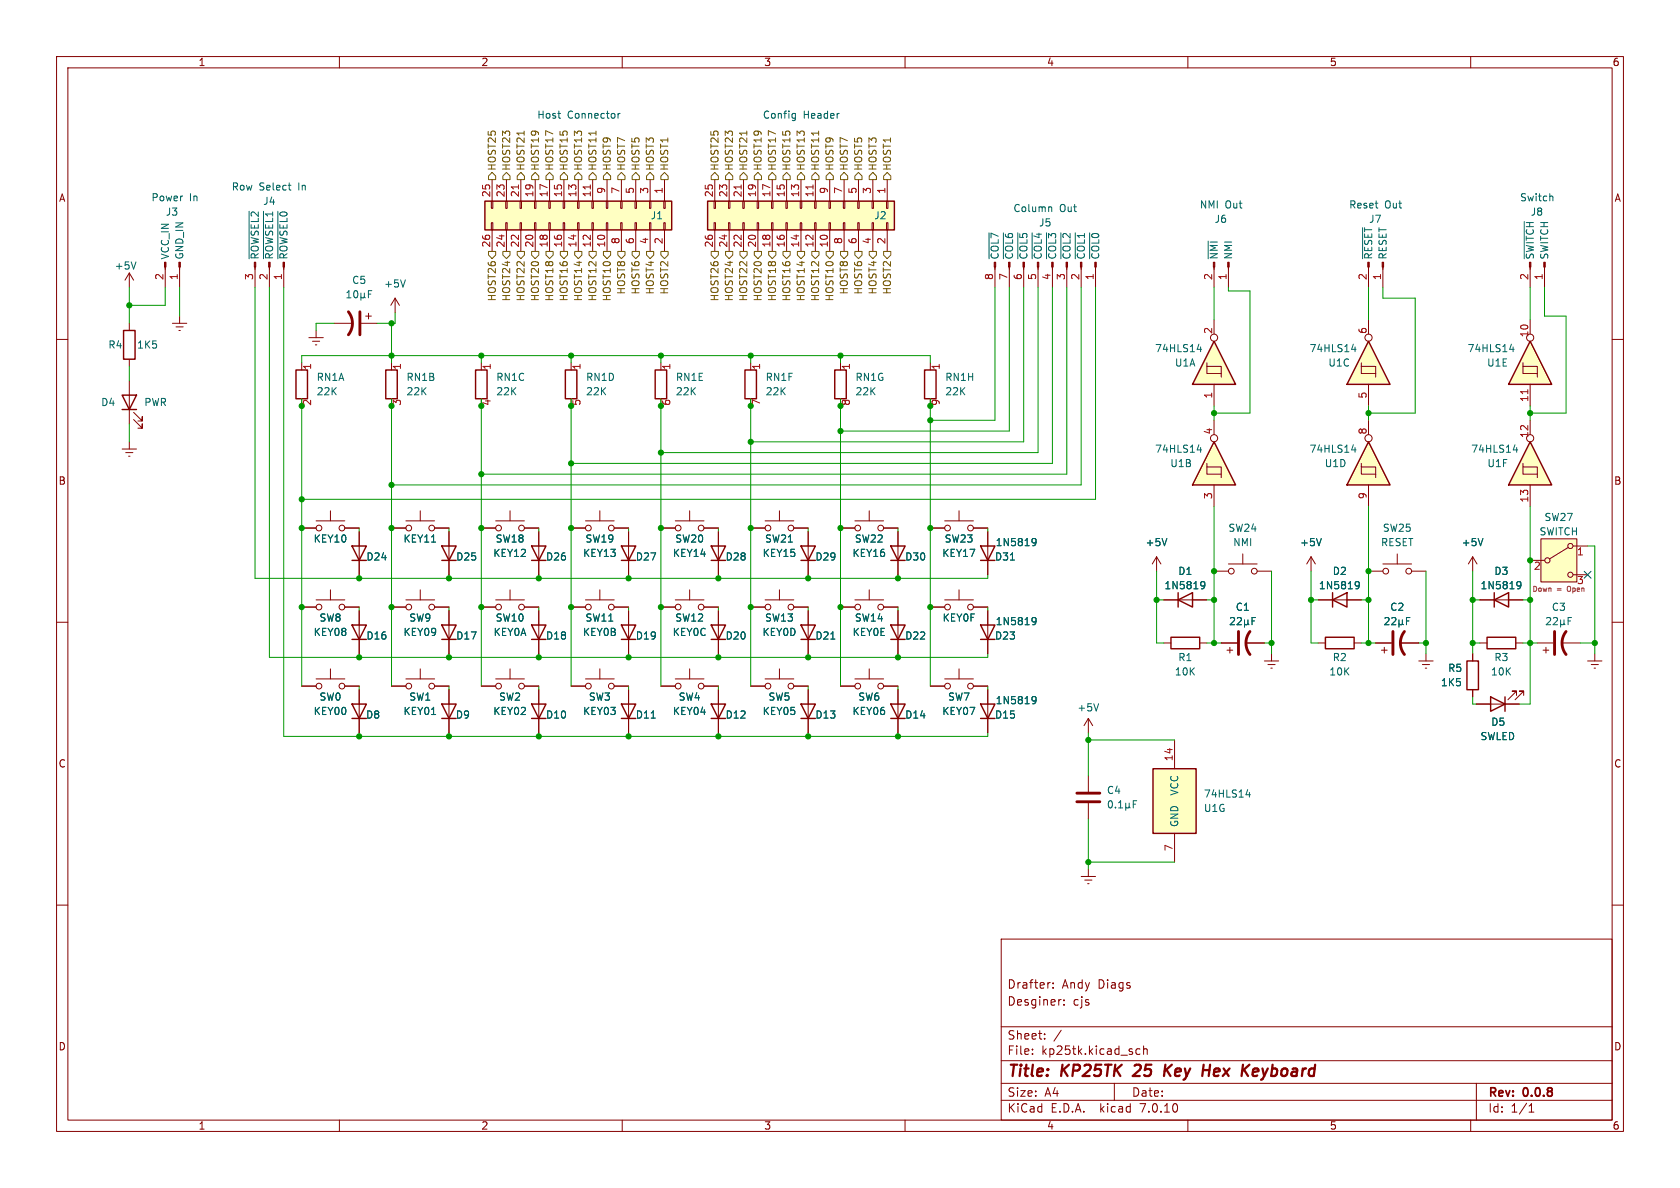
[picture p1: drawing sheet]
<svg xmlns="http://www.w3.org/2000/svg" width="297mm" height="210mm" viewBox="0 0 297 210" stroke-linecap="round" stroke-linejoin="round" font-family="sans-serif">
<g fill="none" stroke="#840000" stroke-width=".18">
<path d="M10 10h277v190h-277zM12 12h273v186h-273zM60 10v2M110 10v2M160 10v2M210 10v2M260 10v2M10 60h2M22.9 57.2v1.2M30.5 57.2h2.5M31.1 57.8h1.3M31.6 58.4h.3"/>
<path d="M31.7 55.9v1.3M54.6 59.7h2.5M55.9 58.4v1.3M285 60h2M21.6 79.4h2.5M22.9 63.5v1.3M22.9 67.3v7.6M22.9 78.1v1.3M23.6 74.2l1.5 1.5v-.8v.8h-.7M23.6 72.9l1.5 1.5v-.7v.7h-.7M53.3 64.1v1.3M53.3 70.5v1.3"/>
<path d="M55.2 60.3h1.3M55.8 61h.2M132.7 64.1v1.3M132.7 70.5v1.3M148.6 64.1v1.3M148.6 70.5v1.3M22.2 80h1.3M22.7 80.6h.3M204.5 98.4l-.8 1.3M204.5 98.4v2.6M204.5 98.4l.7 1.3M270.5 99.1h2.5"/>
<path d="M272.4 95.3h6.4v7.6h-6.4zM277.2 96.8l-3.3 2M278.1 96.5h2.6M10 110h2M205.7 106h7.7M250.8 116.8h2.6M251.5 117.5h1.2M252 118.1h.2M252.1 115.6v1.2M260.3 115.6v1.2M261.6 113.7h1.3M268 113.7h1.2"/>
<path d="M278.1 101.6h2.6M285 110h2M260.3 121.9v1.3M261 124.5h7.6M268.1 122.9v-.7h-.8h.8l-1.5 1.5M269.4 122.9v-.7h-.8h.8l-1.6 1.5M10 160h2M285 160h2M177 166h108v32h-108zM185.7 173.7l-.3 .1M186.2 174.6v.1M186.2 173.8v.1"/>
<path d="M187.5 176.7h.1M188.1 177.6v.1M188.1 176.8v.1M60 198v2M110 198v2M160 198v2M177 194.5h108M177 191.5h108M177 187.5h108M177 181.5h108M182.5 186.3v.1M182.5 185.5v.1"/>
<path d="M184.7 183.6v.1M184.7 182.8v.1M187.6 182.1l-1.3 2M197 191.5v3M201.5 185.5l-.4-.1-.3 .3v.4l.2 .2h.5M202.2 185.5l.2-.1 .3 .1 .1 .9M202.2 184.9v1.5M210 198v2M260 198v2M261 191.5v6.5M270.3 196.6h.9M270.3 195.5l.4-.4v1.5"/>
<circle cx="273.6" cy="99.1" r=".46"/>
<circle cx="277.6" cy="96.5" r=".46"/>
<circle cx="277.6" cy="101.6" r=".46"/>
</g>
<path d="M201.5 189.1l-1.2 1.1h1.2M206 188.2l-.2 2M206.2 189.1l.7 1.1M207.2 188.2l-1.3 1.2M212.7 189.2h1.1M213.9 188.2l-.2 2M222.2 188.9l-.6 .1-.2 .9 .3 .3h.4M222.5 189.4l-1 .1" fill="none" stroke="#840000" stroke-width=".4"/>
<path d="M272.4 95.3h6.4v7.6h-6.4z" fill="#ffffc2" stroke="#ffffc2" stroke-width=".18"/>
<path d="M21.8 58.4h2.1v5.1h-2.1zM21.6 69.9h2.5l-1.2 2.5zM21.6 72.4h2.5M52.3 65.4h2.1v5.1h-2.1zM131.7 65.4h2v5.1h-2zM147.6 65.4h2v5.1h-2zM208.3 106l2.5-1.2v2.5zM208.3 104.8v2.5M259.3 116.8h2.1v5.1h-2.1zM262.9 112.6h5.1v2.1h-5.1zM263.5 123.2l2.6 1.3-2.6 1.2zM266.1 123.2v2.5" fill="none" stroke="#840000" stroke-width=".25"/>
<path d="M206.3 95.2l-.4 1.3M212.4 102.9l.4-.1 .1 .1a.84 .84 0 0 1-.3 1.2h-.2M213 103.4l-.2 .2-.4-.1" fill="none" stroke="#006464" stroke-width=".18"/>
<path d="M214.6 60.3l3.8 7.6h-7.6z" fill="#ffffc2"/>
<path d="M125.1 35.6h33v5h-33zM214.6 60.3l3.8 7.6h-7.6zM264.2 106l2.5-1.2v2.5zM264.2 104.8v2.5" fill="none" stroke="#840000" stroke-width=".25"/>
<g fill="none" stroke="#840000" stroke-width=".18">
<path d="M126.2 35.6h.3v1.2h-.3zM126.2 39.4h.3v1.2h-.3zM126.4 31.8v3.8M128.8 35.6h.2v1.2h-.2zM128.8 39.4h.2v1.2h-.2zM128.9 31.8v3.8M131.3 35.6h.3v1.2h-.3zM131.3 39.4h.3v1.2h-.3zM131.4 31.8v3.8M133.9 35.6h.2v1.2h-.2zM133.9 39.4h.2v1.2h-.2zM134 31.8v3.8"/>
<path d="M136.4 35.6h.3v1.2h-.3zM136.4 39.4h.3v1.2h-.3zM136.5 31.8v3.8M138.9 35.6h.3v1.2h-.3zM138.9 39.4h.3v1.2h-.3zM139.1 31.8v3.8M141.5 35.6h.2v1.2h-.2zM141.5 39.4h.2v1.2h-.2zM141.6 31.8v3.8M144 35.6h.3v1.2h-.3zM144 39.4h.3v1.2h-.3zM144.1 31.8v3.8"/>
<path d="M146.6 35.6h.2v1.2h-.2zM146.6 39.4h.2v1.2h-.2zM146.7 31.8v3.8M149.1 35.6h.3v1.2h-.3zM149.1 39.4h.3v1.2h-.3zM149.2 31.8v3.8M151.6 35.6h.3v1.2h-.3zM151.6 39.4h.3v1.2h-.3zM151.8 31.8v3.8M154.2 35.6h.2v1.2h-.2zM154.2 39.4h.2v1.2h-.2zM154.3 31.8v3.8"/>
<path d="M156.7 35.6h.3v1.2h-.3zM156.7 39.4h.3v1.2h-.3zM156.8 31.8v3.8M126.4 40.6v3.9M128.9 40.6v3.9M131.4 40.6v3.9M134 40.6v3.9M136.5 40.6v3.9M139.1 40.6v3.9M141.6 40.6v3.9M144.1 40.6v3.9M146.7 40.6v3.9"/>
<path d="M149.2 40.6v3.9M151.8 40.6v3.9M154.3 40.6v3.9M156.8 40.6v3.9M214.6 56.5v2.6M213.4 64.8v1.2h2.5M213.4 64.1v.7h2.5v1.9M214.6 67.9v3.9M261.6 106h7.6"/>
<circle cx="214.6" cy="59.7" r=".63"/>
</g>
<path d="M140.3 20.1h.3M140.6 20.1v1l-.2 .2M140.6 20.8l-.3 .1M211.6 61.8h.8M212.3 61.3v.9M268.3 102.9l.3-.1 .2 .1a.84 .84 0 0 1-.3 1.2h-.2M268.9 103.4l-.3 .2-.3-.1" fill="none" stroke="#006464" stroke-width=".18"/>
<path d="M125.1 35.6h33v5h-33z" fill="#ffffc2" stroke="#ffffc2" stroke-width=".18"/>
<path d="M131 32.7v.7M143.7 32.7v.7" fill="none" stroke="#a90000" stroke-width=".18"/>
<path d="M214.6 78.1l3.8 7.6h-7.6z" fill="#ffffc2"/>
<path d="M214.6 78.1l3.8 7.6h-7.6zM235.6 106l2.5-1.2v2.5zM235.6 104.8v2.5" fill="none" stroke="#840000" stroke-width=".25"/>
<g fill="none" stroke="#840000" stroke-width=".18">
<path d="M22.9 48.3l-.8 1.2M22.9 48.3v2.5M22.9 48.3l.7 1.2M29.2 47v3.8M31.7 47v3.8M45.1 47v3.8M47.6 47v3.8M50.2 47v3.8M59.1 57.2h3.3M63.9 57.2h2.8M64.6 55.9h1.1M65.2 55.4v1"/>
<path d="M69.8 52.7l-.7 1.3M69.8 52.7v2.5M69.8 52.7l.8 1.3M214.6 74.3v2.5M69.2 93.3h2.6M71.8 92.1h5M74.3 90.3v1.8M76.8 93.3h2.6M213.4 82.6v1.2h2.5M213.4 81.9v.7h2.5v1.9M214.6 85.7v3.8M217.2 99.7h5"/>
<path d="M219.7 97.9v1.8M231.8 98.4l-.8 1.3M231.8 98.4v2.6M231.8 98.4l.7 1.3M244.5 99.7h5.1M247 97.9v1.8M260.3 98.4l-.7 1.3M260.3 98.4v2.6M260.3 98.4l.8 1.3M69.2 107.3h2.6M71.8 106h5M74.3 104.3v1.7"/>
<path d="M74.3 118.2v1.8M76.8 107.3h2.6M90.2 118.2v1.8M214.6 101h2.6M222.2 101h2.6M233 106h7.7M241.9 101h2.6M243.2 113.7h2.8M244.2 114.9h1M244.7 114.4v1M247.5 113.7h3.3M249.6 101h2.5"/>
<path d="M271.8 113.7h2.8M272.8 114.9h1M273.3 114.4v1M276.1 113.7h3.3M280.7 116.8h2.5M281.3 117.5h1.3M281.8 118.1h.3M281.9 115.6v1.2M69.2 121.3h2.6M71.8 120h5M76.8 121.3h2.6M85.1 121.3h2.5"/>
<path d="M87.6 120h5.1M92.7 121.3h2.5"/>
<circle cx="214.6" cy="77.5" r=".63"/>
<circle cx="72.3" cy="93.3" r=".51"/>
<circle cx="76.3" cy="93.3" r=".51"/>
<circle cx="72.3" cy="107.3" r=".51"/>
<circle cx="76.3" cy="107.3" r=".51"/>
<circle cx="217.7" cy="101" r=".51"/>
<circle cx="221.7" cy="101" r=".51"/>
<circle cx="245" cy="101" r=".51"/>
<circle cx="249" cy="101" r=".51"/>
<circle cx="72.3" cy="121.3" r=".51"/>
<circle cx="76.3" cy="121.3" r=".51"/>
<circle cx="88.1" cy="121.3" r=".51"/>
<circle cx="92.2" cy="121.3" r=".51"/>
</g>
<g fill="none" stroke="#006464" stroke-width=".18">
<path d="M44 37.4v8.3M46.6 37.4v8.3M49.1 37.4v8.3M51 32.8h.4M51.2 33.5l.2 .1M24 46.3l-.4 1.3M61.3 52.6h.7M61.3 51.7l.4-.3v1.2M62.7 51.4h.1a.68 .68 0 0 1 .5 .6 .68 .68 0 0 1-.5 .6 .84 .84 0 0 1-.1-1.2zM63.8 52.5l.2 .1h.2l.2-.1M63.8 51.8v1.3M64.4 52.5l.2 .1"/>
<path d="M64.4 51.8v.7M65.1 52h.5M65.7 51.4h-.6v1.2M71.7 49.5l-.5 1.2M211.6 79.5h.8M212.3 79.1v.9M76.3 95.8h.7M233.6 95.2l-.4 1.3M262.2 95.2l-.5 1.3M239.7 102.9l.4-.1 .1 .1a.84 .84 0 0 1-.3 1.2h-.2M240.3 103.4l-.2 .2-.4-.1M244.8 109.3l.5-.1 .3 .3-.8 .9h.8"/>
<path d="M246 109.3l.5-.1 .3 .3-.8 .9h.8M247.3 110.3l.2 .1h.2l.2-.1M247.3 109.6v1.3M247.9 110.3l.2 .1M247.9 109.6v.7M248.6 109.8h.5M249.3 109.2h-.7v1.2M273.4 109.3l.5-.1 .2 .3-.7 .9h.7M274.6 109.3l.5-.1 .2 .3-.7 .9h.7M275.9 110.3l.2 .1h.2l.2-.1M275.9 109.6v1.3M276.5 110.3l.2 .1"/>
<path d="M276.5 109.6v.7M277.2 109.8h.4M277.8 109.2h-.6v1.2M76.3 126.3h.7"/>
</g>
<g fill="#840000" stroke="#840000" stroke-width=".18">
<path d="M50 46.4h.3v.8h-.3z"/>
<path d="M45 46.4h.2v.8h-.2z"/>
<path d="M47.5 46.4h.3v.8h-.3z"/>
<path d="M29.1 46.4h.2v.8h-.2z"/>
<path d="M31.6 46.4h.3v.8h-.3z"/>
</g>
<path d="M61.6 55.1a3.3 3.3 0 0 1 0 4.1M63.6 55.1v4.1M246.3 111.6v4.1M248.3 111.6a3.3 3.3 0 0 0 0 4.1M274.8 111.6v4.1M276.9 111.6a3.3 3.3 0 0 0 0 4.1" fill="none" stroke="#840000" stroke-width=".51"/>
<path d="M270.5 78.1l3.8 7.6h-7.6z" fill="#ffffc2"/>
<path d="M85.7 35.6h33v5h-33zM270.5 78.1l3.8 7.6h-7.6z" fill="none" stroke="#840000" stroke-width=".25"/>
<g fill="none" stroke="#840000" stroke-width=".18">
<path d="M86.9 35.6h.2v1.2h-.2zM86.9 39.4h.2v1.2h-.2zM87 31.8v3.8M89.4 35.6h.3v1.2h-.3zM89.4 39.4h.3v1.2h-.3zM89.5 31.8v3.8M91.9 35.6h.3v1.2h-.3zM91.9 39.4h.3v1.2h-.3zM92.1 31.8v3.8M94.5 35.6h.2v1.2h-.2zM94.5 39.4h.2v1.2h-.2zM94.6 31.8v3.8"/>
<path d="M97 35.6h.3v1.2h-.3zM97 39.4h.3v1.2h-.3zM97.2 31.8v3.8M99.6 35.6h.2v1.2h-.2zM99.6 39.4h.2v1.2h-.2zM99.7 31.8v3.8M102.1 35.6h.3v1.2h-.3zM102.1 39.4h.3v1.2h-.3zM102.2 31.8v3.8M104.6 35.6h.3v1.2h-.3zM104.6 39.4h.3v1.2h-.3zM104.8 31.8v3.8"/>
<path d="M107.2 35.6h.2v1.2h-.2zM107.2 39.4h.2v1.2h-.2zM107.3 31.8v3.8M109.7 35.6h.3v1.2h-.3zM109.7 39.4h.3v1.2h-.3zM109.9 31.8v3.8M112.3 35.6h.2v1.2h-.2zM112.3 39.4h.2v1.2h-.2zM112.4 31.8v3.8M114.8 35.6h.3v1.2h-.3zM114.8 39.4h.3v1.2h-.3zM114.9 31.8v3.8"/>
<path d="M117.3 35.6h.3v1.2h-.3zM117.3 39.4h.3v1.2h-.3zM117.5 31.8v3.8M87 40.6v3.9M89.5 40.6v3.9M92.1 40.6v3.9M94.6 40.6v3.9M97.2 40.6v3.9M99.7 40.6v3.9M102.2 40.6v3.9M104.8 40.6v3.9M107.3 40.6v3.9"/>
<path d="M109.9 40.6v3.9M112.4 40.6v3.9M114.9 40.6v3.9M117.5 40.6v3.9M270.5 74.3v2.5M269.2 82.6v1.2h2.6M269.2 81.9v.7h2.6v1.9M270.5 85.7v3.8"/>
<circle cx="270.5" cy="77.5" r=".63"/>
</g>
<path d="M109.3 20.1v.8M109.6 20.1l-.3 .2M267.5 79.5h.8M268.1 79.1v.9" fill="none" stroke="#006464" stroke-width=".18"/>
<path d="M85.7 35.6h33v5h-33z" fill="#ffffc2" stroke="#ffffc2" stroke-width=".18"/>
<path d="M91.7 32.7v.7M104.4 32.7v.7" fill="none" stroke="#a90000" stroke-width=".18"/>
<path d="M241.9 78.1l3.8 7.6h-7.6z" fill="#ffffc2"/>
<path d="M241.9 78.1l3.8 7.6h-7.6z" fill="none" stroke="#840000" stroke-width=".25"/>
<g fill="none" stroke="#840000" stroke-width=".18">
<path d="M241.9 74.3v2.5M240.7 82.6v1.2h2.5M240.7 81.9v.7h2.5v1.9M241.9 85.7v3.8"/>
<circle cx="241.9" cy="77.5" r=".63"/>
</g>
<path d="M239 79.5h.7M239.6 79.1v.9" fill="none" stroke="#006464" stroke-width=".18"/>
<path d="M270.5 60.3l3.8 7.6h-7.6z" fill="#ffffc2"/>
<path d="M270.5 60.3l3.8 7.6h-7.6zM78.1 96.5h2.5l-1.2 2.6zM78.1 99.1h2.5M94 96.5h2.5l-1.3 2.6zM94 99.1h2.5M78.1 110.5h2.5l-1.2 2.5zM78.1 113h2.5M94 110.5h2.5l-1.3 2.5zM94 113h2.5M109.9 124.5h2.5l-1.3 2.5zM109.9 127h2.5" fill="none" stroke="#840000" stroke-width=".25"/>
<g fill="none" stroke="#840000" stroke-width=".18">
<path d="M270.5 47v3.8M270.5 56.5v2.6M273 47v3.8M269.2 64.8v1.2h2.6M269.2 64.1v.7h2.6v1.9M270.5 67.9v3.9M79.4 94v7.6M85.1 93.3h2.5M87.6 92.1h5.1M90.2 90.3v1.8M92.7 93.3h2.5M95.2 94v7.6"/>
<path d="M101 93.3h2.5M103.5 92.1h5.1M106 90.3v1.8M108.6 93.3h2.5M79.4 108v7.6M85.1 107.3h2.5M87.6 106h5.1M90.2 104.3v1.7M92.7 107.3h2.5M95.2 108v7.6M101 107.3h2.5M103.5 106h5.1"/>
<path d="M106 104.3v1.7M108.6 107.3h2.5M121.9 118.2v1.8M111.1 121.9v7.6M116.8 121.3h2.6M119.4 120h5.1M124.5 121.3h2.5"/>
<circle cx="270.5" cy="59.7" r=".63"/>
<circle cx="88.1" cy="93.3" r=".51"/>
<circle cx="92.2" cy="93.3" r=".51"/>
<circle cx="104" cy="93.3" r=".51"/>
<circle cx="108.1" cy="93.3" r=".51"/>
<circle cx="88.1" cy="107.3" r=".51"/>
<circle cx="92.2" cy="107.3" r=".51"/>
<circle cx="104" cy="107.3" r=".51"/>
<circle cx="108.1" cy="107.3" r=".51"/>
<circle cx="119.9" cy="121.3" r=".51"/>
<circle cx="124" cy="121.3" r=".51"/>
</g>
<path d="M270.1 68.9v.7" fill="none" stroke="#a90000" stroke-width=".18"/>
<path d="M269.5 39.2v6.5M274.2 34.7l.3 .1v.7M266.9 61.8h.8M267.5 61.3v.9M115.1 126.9h.8" fill="none" stroke="#006464" stroke-width=".18"/>
<g fill="#840000" stroke="#840000" stroke-width=".18">
<path d="M270.4 46.4h.2v.8h-.2z"/>
<path d="M272.9 46.4h.3v.8h-.3z"/>
</g>
<path d="M241.9 60.3l3.8 7.6h-7.6z" fill="#ffffc2"/>
<g fill="none" stroke="#840000" stroke-width=".25">
<path d="M68.2 65.4h2v5.1h-2zM84.1 65.4h2v5.1h-2zM99.9 65.4h2.1v5.1h-2.1zM115.8 65.4h2.1v5.1h-2.1zM163.4 65.4h2.1v5.1h-2.1zM241.9 60.3l3.8 7.6h-7.6zM62.2 96.5h2.6l-1.3 2.6zM62.2 99.1h2.6M109.9 96.5h2.5l-1.3 2.6zM109.9 99.1h2.5M125.7 96.5h2.6l-1.3 2.6zM125.7 99.1h2.6"/>
<path d="M141.6 96.5h2.5l-1.2 2.6zM141.6 99.1h2.5M157.5 96.5h2.5l-1.3 2.6zM157.5 99.1h2.5M173.4 96.5h2.5l-1.3 2.6zM173.4 99.1h2.5M62.2 110.5h2.6l-1.3 2.5zM62.2 113h2.6M109.9 110.5h2.5l-1.3 2.5zM109.9 113h2.5M125.7 110.5h2.6l-1.3 2.5zM125.7 113h2.6"/>
<path d="M141.6 110.5h2.5l-1.2 2.5zM141.6 113h2.5M157.5 110.5h2.5l-1.3 2.5zM157.5 113h2.5M173.4 110.5h2.5l-1.3 2.5zM173.4 113h2.5M207 112.6h5.1v2.1h-5.1zM234.3 112.6h5.1v2.1h-5.1zM62.2 124.5h2.6l-1.3 2.5zM62.2 127h2.6M78.1 124.5h2.5l-1.2 2.5zM78.1 127h2.5"/>
<path d="M94 124.5h2.5l-1.3 2.5zM94 127h2.5M125.7 124.5h2.6l-1.3 2.5zM125.7 127h2.6M141.6 124.5h2.5l-1.2 2.5zM141.6 127h2.5M157.5 124.5h2.5l-1.3 2.5zM157.5 127h2.5M173.4 124.5h2.5l-1.3 2.5zM173.4 127h2.5M203.8 135.9h7.7v11.4h-7.7z"/>
</g>
<g fill="none" stroke="#840000" stroke-width=".18">
<path d="M175.9 47v3.8M178.4 47v3.8M181 47v3.8M183.5 47v3.8M186.1 47v3.8M188.6 47v3.8M191.1 47v3.8M193.7 47v3.8M214.6 47v3.8M217.2 47v3.8M241.9 47v3.8M241.9 56.5v2.6"/>
<path d="M244.5 47v3.8M69.2 64.1v1.3M69.2 70.5v1.3M85.1 64.1v1.3M85.1 70.5v1.3M101 64.1v1.3M101 70.5v1.3M116.8 64.1v1.3M116.8 70.5v1.3M164.5 64.1v1.3M164.5 70.5v1.3M240.7 64.8v1.2h2.5"/>
<path d="M240.7 64.1v.7h2.5v1.9M241.9 67.9v3.9M53.3 93.3h2.6M55.9 92.1h5.1M58.4 90.3v1.8M61 93.3h2.5M63.5 94v7.6M69.2 93.3h2.6M76.8 93.3h2.6M79.4 94v2.5M79.4 99.1v2.5M85.1 93.3h2.5"/>
<path d="M92.7 93.3h2.5M95.2 94v2.5M95.2 99.1v2.5M101 93.3h2.5M108.6 93.3h2.5M111.1 94v7.6M116.8 93.3h2.6M119.4 92.1h5.1M121.9 90.3v1.8M124.5 93.3h2.5M127 94v7.6M132.7 93.3h2.6"/>
<path d="M135.3 92.1h5M137.8 90.3v1.8M140.3 93.3h2.6M142.9 94v7.6M148.6 93.3h2.5M151.1 92.1h5.1M153.7 90.3v1.8M156.2 93.3h2.5M158.7 94v7.6M164.5 93.3h2.5M167 92.1h5.1M169.5 90.3v1.8"/>
<path d="M172.1 93.3h2.5M174.6 94v7.6M53.3 107.3h2.6M55.9 106h5.1M58.4 104.3v1.7M58.4 118.2v1.8M61 107.3h2.5M63.5 108v7.6M69.2 107.3h2.6M76.8 107.3h2.6M79.4 108v2.5M79.4 113v2.6"/>
<path d="M85.1 107.3h2.5M92.7 107.3h2.5M95.2 108v2.5M95.2 113v2.6M101 107.3h2.5M106 118.2v1.8M108.6 107.3h2.5M111.1 108v7.6M116.8 107.3h2.6M119.4 106h5.1M121.9 104.3v1.7M124.5 107.3h2.5"/>
<path d="M127 108v7.6M132.7 107.3h2.6M135.3 106h5M137.8 104.3v1.7M137.8 118.2v1.8M140.3 107.3h2.6M142.9 108v7.6M148.6 107.3h2.5M151.1 106h5.1M153.7 104.3v1.7M153.7 118.2v1.8M156.2 107.3h2.5"/>
<path d="M158.7 108v7.6M164.5 107.3h2.5M167 106h5.1M169.5 104.3v1.7M169.5 118.2v1.8M172.1 107.3h2.5M174.6 108v7.6M205.7 106h2.6M205.7 113.7h1.3M210.8 106h2.6M212.1 113.7h1.3M215.9 113.7h2.8"/>
<path d="M216.9 114.9h1M217.4 114.4v1M220.2 113.7h3.3M223.5 116.8h2.6M224.2 117.5h1.2M224.7 118.1h.2M224.8 115.6v1.2M233 106h2.6M233 113.7h1.3M238.1 106h2.6M239.4 113.7h1.3M243.2 113.7h2.8"/>
<path d="M247.5 113.7h3.3M260.3 115.6v1.2M261.6 106h2.6M266.7 106h2.5M53.3 121.3h2.6M55.9 120h5.1M61 121.3h2.5M63.5 121.9v7.6M69.2 121.3h2.6M76.8 121.3h2.6M79.4 121.9v7.6M85.1 121.3h2.5"/>
<path d="M92.7 121.3h2.5M95.2 121.9v7.6M101 121.3h2.5M103.5 120h5.1M108.6 121.3h2.5M111.1 121.9v2.6M111.1 127v2.5M116.8 121.3h2.6M124.5 121.3h2.5M127 121.9v7.6M132.7 121.3h2.6M135.3 120h5"/>
<path d="M140.3 121.3h2.6M142.9 121.9v7.6M148.6 121.3h2.5M151.1 120h5.1M156.2 121.3h2.5M158.7 121.9v7.6M164.5 121.3h2.5M167 120h5.1M172.1 121.3h2.5M174.6 121.9v7.6M192.4 127v2.5M192.4 137.2v2.8"/>
<path d="M192.4 127l-.8 1.3M192.4 127l.8 1.3M207.6 130.8v5.1M260.3 121.9v1.3M261 124.5h2.5M266.1 124.5h2.5M191.1 154.9h2.6M191.8 155.6h1.2M192.3 156.2h.2M192.4 142v2.8M192.4 153.7v1.2M207.6 147.3v5.1"/>
<circle cx="241.9" cy="59.7" r=".63"/>
<circle cx="56.4" cy="93.3" r=".51"/>
<circle cx="60.5" cy="93.3" r=".51"/>
<circle cx="119.9" cy="93.3" r=".51"/>
<circle cx="124" cy="93.3" r=".51"/>
<circle cx="135.8" cy="93.3" r=".51"/>
<circle cx="139.8" cy="93.3" r=".51"/>
<circle cx="151.6" cy="93.3" r=".51"/>
<circle cx="155.7" cy="93.3" r=".51"/>
<circle cx="167.5" cy="93.3" r=".51"/>
<circle cx="171.6" cy="93.3" r=".51"/>
<circle cx="56.4" cy="107.3" r=".51"/>
<circle cx="60.5" cy="107.3" r=".51"/>
<circle cx="119.9" cy="107.3" r=".51"/>
<circle cx="124" cy="107.3" r=".51"/>
<circle cx="135.8" cy="107.3" r=".51"/>
<circle cx="139.8" cy="107.3" r=".51"/>
<circle cx="151.6" cy="107.3" r=".51"/>
<circle cx="155.7" cy="107.3" r=".51"/>
<circle cx="167.5" cy="107.3" r=".51"/>
<circle cx="171.6" cy="107.3" r=".51"/>
<circle cx="56.4" cy="121.3" r=".51"/>
<circle cx="60.5" cy="121.3" r=".51"/>
<circle cx="104" cy="121.3" r=".51"/>
<circle cx="108.1" cy="121.3" r=".51"/>
<circle cx="135.8" cy="121.3" r=".51"/>
<circle cx="139.8" cy="121.3" r=".51"/>
<circle cx="151.6" cy="121.3" r=".51"/>
<circle cx="155.7" cy="121.3" r=".51"/>
<circle cx="167.5" cy="121.3" r=".51"/>
<circle cx="171.6" cy="121.3" r=".51"/>
</g>
<g fill="none" stroke="#006464" stroke-width=".18">
<path d="M185.6 36.6l.3 .1v.7M174.9 41.2v4.5M177.4 41.2v4.5M179.9 41.2v4.5M182.5 41.2v4.5M185 41.2v4.5M187.6 41.2v4.5M190.1 41.2v4.5M192.6 41.2v4.5M213.6 42.6v3.1M240.9 40.3v5.4M239 61.8h.7"/>
<path d="M239.6 61.3v.9M76.3 95.8h.7M178.6 99h.8M182.6 95.3l.3-.1 .2 .1a.84 .84 0 0 1-.3 1.2h-.2M183.2 95.7l-.3 .3-.3-.1M206.3 95.2l-.4 1.3M233.6 95.2l-.4 1.3M262.2 95.2l-.5 1.3M146.9 113h.7M182.6 109.2h.3l.2 .1a.84 .84 0 0 1-.3 1.1h-.2M183.2 109.7l-.3 .3-.3-.1M212.4 102.9l.4-.1 .1 .1a.84 .84 0 0 1-.3 1.2h-.2"/>
<path d="M213 103.4l-.2 .2-.4-.1M217.5 109.3l.5-.1 .3 .3-.8 .9h.8M218.7 109.3l.5-.1 .3 .3-.8 .9h.8M220 110.3l.2 .1h.2l.2-.1M220 109.6v1.3M220.6 110.3l.2 .1M220.6 109.6v.7M221.3 109.8h.5M221.9 109.2h-.6v1.2M239.7 102.9l.4-.1 .1 .1a.84 .84 0 0 1-.3 1.2h-.2M240.3 103.4l-.2 .2-.4-.1M244.8 109.3l.5-.1 .3 .3-.8 .9h.8"/>
<path d="M246 109.3l.5-.1 .3 .3-.8 .9h.8M247.3 110.3l.2 .1h.2l.2-.1M247.3 109.6v1.3M247.9 110.3l.2 .1M247.9 109.6v.7M248.6 109.8h.5M249.3 109.2h-.7v1.2M268.3 102.9l.3-.1 .2 .1a.84 .84 0 0 1-.3 1.2h-.2M268.9 103.4l-.3 .2-.3-.1M76.3 126.3h.7M115.1 126.9h.8M182.6 123.2l.3-.1 .2 .2a.84 .84 0 0 1-.3 1.1h-.2"/>
<path d="M183.2 123.7l-.3 .2h-.3M194.2 124.4l-.4 1.3M196.1 141.6l.1-.1a.68 .68 0 0 1 .5 .7 .68 .68 0 0 1-.5 .6 .84 .84 0 0 1-.1-1.2zM197.2 142.7v.1M197.7 142.8h.8M197.7 141.9l.4-.4v1.3M199 142.6l.2 .2h.2l.2-.2M199 142v1.2M199.6 142.6l.2 .2M199.6 142v.6M200.3 142.2h.5M201 141.5h-.7v1.3"/>
<path d="M220.3 140.5h.8M220.9 140.1v.8"/>
</g>
<g fill="#840000" stroke="#840000" stroke-width=".18">
<path d="M214.5 46.4h.3v.8h-.3z"/>
<path d="M217 46.4h.3v.8h-.3z"/>
<path d="M241.8 46.4h.3v.8h-.3z"/>
<path d="M244.3 46.4h.3v.8h-.3z"/>
<path d="M175.8 46.4h.2v.8h-.2z"/>
<path d="M178.3 46.4h.3v.8h-.3z"/>
<path d="M180.8 46.4h.3v.8h-.3z"/>
<path d="M183.4 46.4h.2v.8h-.2z"/>
<path d="M185.9 46.4h.3v.8h-.3z"/>
<path d="M188.5 46.4h.2v.8h-.2z"/>
<path d="M191 46.4h.3v.8h-.3z"/>
<path d="M193.5 46.4h.3v.8h-.3z"/>
</g>
<path d="M218.9 111.6v4.1M221 111.6a3.3 3.3 0 0 0 0 4.1M190.4 140.2h4M190.4 141.7h4" fill="none" stroke="#840000" stroke-width=".51"/>
<path d="M203.8 135.9h7.7v11.4h-7.7z" fill="#ffffc2" stroke="#ffffc2" stroke-width=".18"/>
<g fill="none" stroke="#725600" stroke-width=".18">
<path d="M87 30.5l.6 .6v.7h-1.2v-.7zM88.9 31.1l.6-.6 .7 .6v.7h-1.3zM91.4 31.1l.7-.6 .6 .6v.7h-1.3zM94.6 30.5l.6 .6v.7h-1.2v-.7zM97.2 30.5l.6 .6v.7h-1.3v-.7zM99.7 30.5l.6 .6v.7h-1.2v-.7zM101.6 31.1l.6-.6 .7 .6v.7h-1.3zM104.8 30.5l.6 .6v.7h-1.3v-.7zM107.3 30.5l.6 .6v.7h-1.2v-.7zM109.9 30.5l.6 .6v.7h-1.3v-.7zM111.8 31.1l.6-.6 .6 .6v.7h-1.2zM114.9 30.5l.7 .6v.7h-1.3v-.7z"/>
<path d="M117.5 30.5l.6 .6v.7h-1.3v-.7zM126.4 30.5l.6 .6v.7h-1.3v-.7zM128.9 30.5l.6 .6v.7h-1.2v-.7zM131.4 30.5l.7 .6v.7h-1.3v-.7zM134 30.5l.6 .6v.7h-1.3v-.7zM136.5 30.5l.7 .6v.7h-1.3v-.7zM139.1 30.5l.6 .6v.7h-1.3v-.7zM141.6 30.5l.6 .6v.7h-1.2v-.7zM144.1 30.5l.7 .6v.7h-1.3v-.7zM146 31.1l.7-.6 .6 .6v.7h-1.3zM149.2 30.5l.7 .6v.7h-1.3v-.7zM151.8 30.5l.6 .6v.7h-1.3v-.7z"/>
<path d="M154.3 30.5l.6 .6v.7h-1.2v-.7zM156.8 30.5l.7 .6v.7h-1.3v-.7zM86.4 44.5h1.2v.6l-.6 .6-.6-.6zM88.9 44.5h1.3v.6l-.7 .6-.6-.6zM91.4 44.5h1.3v.6l-.6 .6-.7-.6zM94 44.5h1.2v.6l-.6 .6-.6-.6zM96.5 44.5h1.3v.6l-.6 .6-.7-.6zM99.1 44.5h1.2v.6l-.6 .6-.6-.6zM101.6 44.5h1.3v.6l-.7 .6-.6-.6zM104.1 44.5h1.3v.6l-.6 .6-.7-.6zM106.7 44.5h1.2v.6l-.6 .6-.6-.6zM109.2 44.5h1.3v.6l-.6 .6-.7-.6z"/>
<path d="M111.8 44.5h1.2v.6l-.6 .6-.6-.6zM114.3 44.5h1.3v.6l-.7 .6-.6-.6zM116.8 44.5h1.3v.6l-.6 .6-.7-.6zM125.7 44.5h1.3v.6l-.6 .6-.7-.6zM128.3 44.5h1.2v.6l-.6 .6-.6-.6zM130.8 44.5h1.3v.6l-.7 .6-.6-.6zM133.3 44.5h1.3v.6l-.6 .6-.7-.6zM135.9 44.5h1.3v.6l-.7 .6-.6-.6zM138.4 44.5h1.3v.6l-.6 .6-.7-.6zM141 44.5h1.2v.6l-.6 .6-.6-.6zM143.5 44.5h1.3v.6l-.7 .6-.6-.6zM146 44.5h1.3v.6l-.6 .6-.7-.6z"/>
<path d="M148.6 44.5h1.3v.6l-.7 .6-.6-.6zM151.1 44.5h1.3v.6l-.6 .6-.7-.6zM153.7 44.5h1.2v.6l-.6 .6-.6-.6zM156.2 44.5h1.3v.6l-.7 .6-.6-.6z"/>
</g>
<g fill="none" stroke="#009600" stroke-width=".18">
<path d="M22.9 50.8v6.4M29.2 50.8v3.2h-6.3M31.7 50.8v5.1M45.1 50.8v51.4h129.5v-.6M47.6 50.8v65.4h127v-.6M50.2 50.8v79.4h124.4v-.7M59.1 57.2h-3.2v1.2M69.2 57.2v6.9M69.8 55.2v2h-3.1M175.9 50.8v23.5h-11.4M178.4 50.8v25.4h-29.8M181 50.8v27.3h-48.3"/>
<path d="M183.5 50.8v29.2h-66.7M186.1 50.8v31.1h-85.1M188.6 50.8v33h-103.5M191.1 50.8v34.9h-121.9M193.7 50.8v37.5h-140.4M214.6 50.8v5.7M217.2 50.8v.6h3.8v21.6h-6.4M241.9 50.8v5.7M244.5 50.8v1.9h5.7v20.3h-8.3M270.5 50.8v5.7M273 50.8v5.1h3.9v17.1h-6.4M22.9 64.8v2.5"/>
<path d="M22.9 74.9v3.2M53.3 64.1v-1.2h111.2v1.2M53.3 70.5v50.8M69.2 70.5v50.8M85.1 62.9v1.2M85.1 70.5v50.8M101 62.9v1.2M101 70.5v50.8M116.8 62.9v1.2M116.8 70.5v50.8M132.7 62.9v1.2M132.7 70.5v50.8"/>
<path d="M148.6 62.9v1.2M148.6 70.5v50.8M164.5 70.5v50.8M214.6 71.8v2.5M241.9 71.8v2.5M270.5 71.8v2.5M63.5 93.3v.7M79.4 93.3v.7M95.2 93.3v.7M111.1 93.3v.7M127 93.3v.7M142.9 93.3v.7"/>
<path d="M158.7 93.3v.7M174.6 93.3v.7M214.6 89.5v24.2M241.9 89.5v24.2M270.5 89.5v35h-1.9M280.7 96.5h1.2v19.1M63.5 101.6v.6M63.5 107.3v.7M63.5 115.6v.6M79.4 101.6v.6M79.4 107.3v.7M79.4 115.6v.6"/>
<path d="M95.2 101.6v.6M95.2 107.3v.7M95.2 115.6v.6M111.1 101.6v.6M111.1 107.3v.7M111.1 115.6v.6M127 101.6v.6M127 107.3v.7M127 115.6v.6M142.9 101.6v.6M142.9 107.3v.7M142.9 115.6v.6"/>
<path d="M158.7 101.6v.6M158.7 107.3v.7M158.7 115.6v.6M174.6 107.3v.7M204.5 101v12.7h1.2M204.5 106h1.2M213.4 113.7h2.5M213.4 106h1.2M223.5 113.7h1.3M224.8 101v14.6M231.8 101v12.7h1.2M231.8 106h1.2"/>
<path d="M240.7 113.7h2.5M240.7 106h1.2M250.8 113.7h1.3M252.1 101v14.6M260.3 101v14.6M260.3 113.7h1.3M260.3 106h1.3M269.2 113.7h2.6M269.2 106h1.3M279.4 113.7h2.5M63.5 121.3v.6M63.5 129.5v.7"/>
<path d="M79.4 121.3v.6M79.4 129.5v.7M95.2 121.3v.6M95.2 129.5v.7M111.1 121.3v.6M111.1 129.5v.7M127 121.3v.6M127 129.5v.7M142.9 121.3v.6M142.9 129.5v.7M158.7 121.3v.6M158.7 129.5v.7"/>
<path d="M174.6 121.3v.6M192.4 129.5v7.7M192.4 130.8h15.2M260.3 123.2v1.3h.7M192.4 144.8v8.9M192.4 152.4h15.2"/>
</g>
<path d="M280.1 101l1.2 1.2M281.3 101l-1.2 1.2" fill="none" stroke="#000084" stroke-width=".18"/>
<g fill="#009600" stroke="#009600" stroke-width=".18">
<circle cx="53.3" cy="71.8" r=".46"/>
<circle cx="69.2" cy="62.9" r=".46"/>
<circle cx="22.9" cy="54" r=".46"/>
<circle cx="69.2" cy="57.2" r=".46"/>
<circle cx="79.4" cy="116.2" r=".46"/>
<circle cx="63.5" cy="116.2" r=".46"/>
<circle cx="69.2" cy="107.3" r=".46"/>
<circle cx="111.1" cy="102.2" r=".46"/>
<circle cx="101" cy="107.3" r=".46"/>
<circle cx="69.2" cy="85.7" r=".46"/>
<circle cx="85.1" cy="71.8" r=".46"/>
<circle cx="69.2" cy="71.8" r=".46"/>
<circle cx="85.1" cy="83.8" r=".46"/>
<circle cx="53.3" cy="88.3" r=".46"/>
<circle cx="85.1" cy="62.9" r=".46"/>
<circle cx="53.3" cy="93.3" r=".46"/>
<circle cx="79.4" cy="130.2" r=".46"/>
<circle cx="63.5" cy="130.2" r=".46"/>
<circle cx="63.5" cy="102.2" r=".46"/>
<circle cx="53.3" cy="107.3" r=".46"/>
<circle cx="111.1" cy="116.2" r=".46"/>
<circle cx="127" cy="102.2" r=".46"/>
<circle cx="116.8" cy="107.3" r=".46"/>
<circle cx="111.1" cy="130.2" r=".46"/>
<circle cx="270.5" cy="113.7" r=".46"/>
<circle cx="270.5" cy="106" r=".46"/>
<circle cx="252.1" cy="113.7" r=".46"/>
<circle cx="260.3" cy="113.7" r=".46"/>
<circle cx="204.5" cy="106" r=".46"/>
<circle cx="214.6" cy="73" r=".46"/>
<circle cx="270.5" cy="99.1" r=".46"/>
<circle cx="260.3" cy="106" r=".46"/>
<circle cx="231.8" cy="106" r=".46"/>
<circle cx="281.9" cy="113.7" r=".46"/>
<circle cx="270.5" cy="73" r=".46"/>
<circle cx="241.9" cy="73" r=".46"/>
<circle cx="158.7" cy="130.2" r=".46"/>
<circle cx="142.9" cy="130.2" r=".46"/>
<circle cx="142.9" cy="102.2" r=".46"/>
<circle cx="148.6" cy="107.3" r=".46"/>
<circle cx="158.7" cy="102.2" r=".46"/>
<circle cx="192.4" cy="152.4" r=".46"/>
<circle cx="164.5" cy="107.3" r=".46"/>
<circle cx="158.7" cy="116.2" r=".46"/>
<circle cx="142.9" cy="116.2" r=".46"/>
<circle cx="192.4" cy="130.8" r=".46"/>
<circle cx="148.6" cy="93.3" r=".46"/>
<circle cx="164.5" cy="93.3" r=".46"/>
<circle cx="148.6" cy="71.8" r=".46"/>
<circle cx="164.5" cy="71.8" r=".46"/>
<circle cx="164.5" cy="74.3" r=".46"/>
<circle cx="148.6" cy="76.2" r=".46"/>
<circle cx="148.6" cy="62.9" r=".46"/>
<circle cx="224.8" cy="113.7" r=".46"/>
<circle cx="241.9" cy="106" r=".46"/>
<circle cx="241.9" cy="101" r=".46"/>
<circle cx="241.9" cy="113.7" r=".46"/>
<circle cx="214.6" cy="113.7" r=".46"/>
<circle cx="214.6" cy="106" r=".46"/>
<circle cx="214.6" cy="101" r=".46"/>
<circle cx="116.8" cy="80" r=".46"/>
<circle cx="101" cy="81.9" r=".46"/>
<circle cx="101" cy="93.3" r=".46"/>
<circle cx="69.2" cy="93.3" r=".46"/>
<circle cx="85.1" cy="93.3" r=".46"/>
<circle cx="95.2" cy="102.2" r=".46"/>
<circle cx="101" cy="71.8" r=".46"/>
<circle cx="101" cy="62.9" r=".46"/>
<circle cx="132.7" cy="78.1" r=".46"/>
<circle cx="132.7" cy="71.8" r=".46"/>
<circle cx="132.7" cy="93.3" r=".46"/>
<circle cx="116.8" cy="93.3" r=".46"/>
<circle cx="132.7" cy="107.3" r=".46"/>
<circle cx="127" cy="130.2" r=".46"/>
<circle cx="127" cy="116.2" r=".46"/>
<circle cx="132.7" cy="62.9" r=".46"/>
<circle cx="116.8" cy="71.8" r=".46"/>
<circle cx="116.8" cy="62.9" r=".46"/>
<circle cx="95.2" cy="130.2" r=".46"/>
<circle cx="85.1" cy="107.3" r=".46"/>
<circle cx="95.2" cy="116.2" r=".46"/>
<circle cx="79.4" cy="102.2" r=".46"/>
</g>
<g font-size="2.8" fill="#840000">
<text x="178" y="190.9">Title:</text>
<text x="187.7" y="190.9">KP25TK</text>
<text x="201.3" y="190.9">25</text>
<text x="207.4" y="190.9">Key</text>
<text x="215" y="190.9">Hex</text>
<text x="222.8" y="190.9">Keyboard</text>
</g>
<g font-size="2.1" fill="#840000">
<text x="178" y="178">Desginer:</text>
<text x="178" y="175">Drafter:</text>
<text x="187.7" y="175">Andy</text>
<text x="189.7" y="178">cjs</text>
<text x="194.2" y="175">Diags</text>
<text x="178" y="184">Sheet:</text>
<text x="178" y="186.7">File:</text>
<text x="184.1" y="186.7">kp25tk.kicad_sch</text>
<text x="178" y="196.9">KiCad</text>
<text x="178" y="194.1">Size:</text>
<text x="184.7" y="194.1">A4</text>
<text x="185.7" y="196.9">E.D.A.</text>
<text x="194.6" y="196.9">kicad</text>
<text x="200" y="194.1">Date:</text>
<text x="201.8" y="196.9">7.0.10</text>
<text x="263" y="194.3">Rev:</text>
<text x="263" y="196.9">Id:</text>
<text x="267.1" y="196.9">1/1</text>
<text x="269.4" y="194.3">0.0.8</text>
</g>
<g font-size="1.8" fill="#840000">
<text x="35" y="11.9">1</text>
<text x="85" y="11.9">2</text>
<text x="135" y="11.9">3</text>
<text x="185" y="11.9">4</text>
<text x="235" y="11.9">5</text>
<text x="285" y="11.9">6</text>
<text x="10.3" y="35.9">A</text>
<text x="285.3" y="35.9">A</text>
<text x="10.3" y="85.9">B</text>
<text x="285.3" y="85.9">B</text>
<text x="10.3" y="135.9">C</text>
<text x="285.3" y="135.9">C</text>
<text x="10.3" y="185.9">D</text>
<text x="285.3" y="185.9">D</text>
<text x="35" y="199.9">1</text>
<text x="85" y="199.9">2</text>
<text x="135" y="199.9">3</text>
<text x="185" y="199.9">4</text>
<text x="235" y="199.9">5</text>
<text x="285" y="199.9">6</text>
</g>
<g font-size="1.8" fill="#006464">
<text x="94.9" y="21.2">Host</text>
<text x="100.3" y="21.2">Connector</text>
<text x="134.8" y="21.2">Config</text>
<text x="142" y="21.2">Header</text>
<text x="26.7" y="35.8">Power</text>
<text x="33.5" y="35.8">In</text>
<text x="40.9" y="33.9">Row</text>
<text x="45.8" y="33.9">Select</text>
<text x="52.8" y="33.9">In</text>
<text x="268.6" y="35.8">Switch</text>
<text x="29.2" y="38.3">J3</text>
<text x="46.4" y="36.4">J4</text>
<text x="114.9" y="39">J1</text>
<text x="154.5" y="39">J2</text>
<text x="179.1" y="37.7">Column</text>
<text x="183.6" y="40.2">J5</text>
<text x="187.3" y="37.7">Out</text>
<text x="212" y="37.1">NMI</text>
<text x="214.6" y="39.6">J6</text>
<text x="216.6" y="37.1">Out</text>
<text x="238.4" y="37.1">Reset</text>
<text x="241.9" y="39.6">J7</text>
<text x="244.8" y="37.1">Out</text>
<text x="270.5" y="38.3">J8</text>
<text x="20.2" y="47.9">+5V</text>
<text x="30.1" y="46" transform="rotate(-90 30.1 46)">VCC_IN</text>
<text x="32.6" y="46" transform="rotate(-90 32.6 46)">GND_IN</text>
<text x="45.9" y="46" transform="rotate(-90 45.9 46)">~{ROWSEL2}</text>
<text x="48.5" y="46" transform="rotate(-90 48.5 46)">~{ROWSEL1}</text>
<text x="51" y="46" transform="rotate(-90 51 46)">~{ROWSEL0}</text>
<text x="176.8" y="46" transform="rotate(-90 176.8 46)">~{COL7}</text>
<text x="179.3" y="46" transform="rotate(-90 179.3 46)">~{COL6}</text>
<text x="181.8" y="46" transform="rotate(-90 181.8 46)">~{COL5}</text>
<text x="184.4" y="46" transform="rotate(-90 184.4 46)">~{COL4}</text>
<text x="186.9" y="46" transform="rotate(-90 186.9 46)">~{COL3}</text>
<text x="189.5" y="46" transform="rotate(-90 189.5 46)">~{COL2}</text>
<text x="192" y="46" transform="rotate(-90 192 46)">~{COL1}</text>
<text x="194.5" y="46" transform="rotate(-90 194.5 46)">~{COL0}</text>
<text x="215.5" y="46" transform="rotate(-90 215.5 46)">~{NMI}</text>
<text x="218" y="46" transform="rotate(-90 218 46)">NMI</text>
<text x="242.8" y="46" transform="rotate(-90 242.8 46)">~{RESET}</text>
<text x="245.3" y="46" transform="rotate(-90 245.3 46)">RESET</text>
<text x="271.4" y="46" transform="rotate(-90 271.4 46)">~{SWITCH}</text>
<text x="273.9" y="46" transform="rotate(-90 273.9 46)">SWITCH</text>
<text x="62.2" y="50.4">C5</text>
<text x="67.8" y="51">+5V</text>
<text x="19.1" y="61.8">R4</text>
<text x="24.1" y="61.8">1K5</text>
<text x="204.1" y="62.5">74HLS14</text>
<text x="207.6" y="65">U1A</text>
<text x="231.4" y="62.5">74HLS14</text>
<text x="234.7" y="65">U1C</text>
<text x="259.4" y="62.5">74HLS14</text>
<text x="262.8" y="65">U1E</text>
<text x="17.8" y="72">D4</text>
<text x="25.4" y="72">PWR</text>
<text x="55.9" y="67.5">RN1A</text>
<text x="55.9" y="70.1">22K</text>
<text x="71.8" y="67.5">RN1B</text>
<text x="71.8" y="70.1">22K</text>
<text x="87.6" y="67.5">RN1C</text>
<text x="87.6" y="70.1">22K</text>
<text x="103.5" y="67.5">RN1D</text>
<text x="103.5" y="70.1">22K</text>
<text x="119.4" y="67.5">RN1E</text>
<text x="119.4" y="70.1">22K</text>
<text x="135.3" y="67.5">RN1F</text>
<text x="135.3" y="70.1">22K</text>
<text x="151.1" y="67.5">RN1G</text>
<text x="151.1" y="70.1">22K</text>
<text x="167" y="67.5">RN1H</text>
<text x="167" y="70.1">22K</text>
<text x="204.1" y="80.2">74HLS14</text>
<text x="206.8" y="82.8">U1B</text>
<text x="231.4" y="80.2">74HLS14</text>
<text x="234.1" y="82.8">U1D</text>
<text x="260" y="80.2">74HLS14</text>
<text x="262.9" y="82.8">U1F</text>
<text x="217.1" y="94.2">SW24</text>
<text x="244.4" y="94.2">SW25</text>
<text x="272.1" y="94.8">SWITCH</text>
<text x="272.9" y="92.3">SW27</text>
<text x="55.4" y="96.1">KEY10</text>
<text x="64.7" y="99.3">D24</text>
<text x="71.2" y="96.1">KEY11</text>
<text x="80.6" y="99.3">D25</text>
<text x="87.1" y="98.7">KEY12</text>
<text x="87.5" y="96.1">SW18</text>
<text x="96.4" y="99.3">D26</text>
<text x="103" y="98.7">KEY13</text>
<text x="103.4" y="96.1">SW19</text>
<text x="112.3" y="99.3">D27</text>
<text x="118.9" y="98.7">KEY14</text>
<text x="119.3" y="96.1">SW20</text>
<text x="128.2" y="99.3">D28</text>
<text x="134.7" y="98.7">KEY15</text>
<text x="135.2" y="96.1">SW21</text>
<text x="144.1" y="99.3">D29</text>
<text x="150.6" y="98.7">KEY16</text>
<text x="151" y="96.1">SW22</text>
<text x="159.9" y="99.3">D30</text>
<text x="166.5" y="98.7">KEY17</text>
<text x="166.9" y="96.1">SW23</text>
<text x="175.8" y="99.3">D31</text>
<text x="175.9" y="96.7">1N5819</text>
<text x="202.4" y="96.7">+5V</text>
<text x="208.2" y="101.8">D1</text>
<text x="217.9" y="96.7">NMI</text>
<text x="229.7" y="96.7">+5V</text>
<text x="235.5" y="101.8">D2</text>
<text x="244" y="96.7">RESET</text>
<text x="258.3" y="96.7">+5V</text>
<text x="264.1" y="101.8">D3</text>
<text x="205.8" y="104.4">1N5819</text>
<text x="233.1" y="104.4">1N5819</text>
<text x="261.6" y="104.4">1N5819</text>
<text x="55.4" y="112.6">KEY08</text>
<text x="56.4" y="110.1">SW8</text>
<text x="64.7" y="113.3">D16</text>
<text x="71.2" y="112.6">KEY09</text>
<text x="72.3" y="110.1">SW9</text>
<text x="80.6" y="113.3">D17</text>
<text x="87.2" y="112.6">KEY0A</text>
<text x="87.5" y="110.1">SW10</text>
<text x="96.4" y="113.3">D18</text>
<text x="102.9" y="112.6">KEY0B</text>
<text x="103.4" y="110.1">SW11</text>
<text x="112.3" y="113.3">D19</text>
<text x="118.8" y="112.6">KEY0C</text>
<text x="119.3" y="110.1">SW12</text>
<text x="128.2" y="113.3">D20</text>
<text x="134.7" y="112.6">KEY0D</text>
<text x="135.2" y="110.1">SW13</text>
<text x="144.1" y="113.3">D21</text>
<text x="150.6" y="112.6">KEY0E</text>
<text x="151" y="110.1">SW14</text>
<text x="159.9" y="113.3">D22</text>
<text x="166.5" y="110.1">KEY0F</text>
<text x="175.8" y="113.3">D23</text>
<text x="175.9" y="110.7">1N5819</text>
<text x="218.4" y="108.2">C1</text>
<text x="245.7" y="108.2">C2</text>
<text x="274.2" y="108.2">C3</text>
<text x="207.6" y="119.6">10K</text>
<text x="208.2" y="117.1">R1</text>
<text x="234.9" y="119.6">10K</text>
<text x="235.5" y="117.1">R2</text>
<text x="255.9" y="119">R5</text>
<text x="263.5" y="119.6">10K</text>
<text x="264.1" y="117.1">R3</text>
<text x="56.4" y="124.1">SW0</text>
<text x="72.3" y="124.1">SW1</text>
<text x="88.1" y="124.1">SW2</text>
<text x="104" y="124.1">SW3</text>
<text x="119.9" y="124.1">SW4</text>
<text x="135.8" y="124.1">SW5</text>
<text x="151.6" y="124.1">SW6</text>
<text x="167.5" y="124.1">SW7</text>
<text x="175.9" y="124.7">1N5819</text>
<text x="190.4" y="126">+5V</text>
<text x="254.6" y="121.5">1K5</text>
<text x="55.4" y="126.6">KEY00</text>
<text x="64.6" y="127.2">D8</text>
<text x="71.2" y="126.6">KEY01</text>
<text x="80.5" y="127.2">D9</text>
<text x="87.1" y="126.6">KEY02</text>
<text x="96.4" y="127.2">D10</text>
<text x="103" y="126.6">KEY03</text>
<text x="112.3" y="127.2">D11</text>
<text x="118.9" y="126.6">KEY04</text>
<text x="128.2" y="127.2">D12</text>
<text x="134.7" y="126.6">KEY05</text>
<text x="144.1" y="127.2">D13</text>
<text x="150.6" y="126.6">KEY06</text>
<text x="159.9" y="127.2">D14</text>
<text x="166.5" y="126.6">KEY07</text>
<text x="175.8" y="127.2">D15</text>
<text x="261.6" y="131">SWLED</text>
<text x="263.5" y="128.5">D5</text>
<text x="195.6" y="140.6">C4</text>
<text x="208.5" y="140.7" transform="rotate(-90 208.5 140.7)">VCC</text>
<text x="212.7" y="141.2">74HLS14</text>
<text x="212.7" y="143.7">U1G</text>
<text x="208.5" y="146.3" transform="rotate(-90 208.5 146.3)">GND</text>
</g>
<g font-size="1.8" fill="#a90000">
<text x="86.7" y="35" transform="rotate(-90 86.7 35)">25</text>
<text x="89.3" y="35" transform="rotate(-90 89.3 35)">23</text>
<text x="91.8" y="35" transform="rotate(-90 91.8 35)">21</text>
<text x="94.4" y="35" transform="rotate(-90 94.4 35)">19</text>
<text x="96.9" y="35" transform="rotate(-90 96.9 35)">17</text>
<text x="99.4" y="35" transform="rotate(-90 99.4 35)">15</text>
<text x="102" y="35" transform="rotate(-90 102 35)">13</text>
<text x="104.5" y="35" transform="rotate(-90 104.5 35)">11</text>
<text x="107.1" y="34.4" transform="rotate(-90 107.1 34.4)">9</text>
<text x="109.6" y="34.4" transform="rotate(-90 109.6 34.4)">7</text>
<text x="112.1" y="34.4" transform="rotate(-90 112.1 34.4)">5</text>
<text x="114.7" y="34.4" transform="rotate(-90 114.7 34.4)">3</text>
<text x="117.2" y="34.4" transform="rotate(-90 117.2 34.4)">1</text>
<text x="126.1" y="35" transform="rotate(-90 126.1 35)">25</text>
<text x="128.7" y="35" transform="rotate(-90 128.7 35)">23</text>
<text x="131.2" y="35" transform="rotate(-90 131.2 35)">21</text>
<text x="133.7" y="35" transform="rotate(-90 133.7 35)">19</text>
<text x="136.3" y="35" transform="rotate(-90 136.3 35)">17</text>
<text x="138.8" y="35" transform="rotate(-90 138.8 35)">15</text>
<text x="141.4" y="35" transform="rotate(-90 141.4 35)">13</text>
<text x="143.9" y="35" transform="rotate(-90 143.9 35)">11</text>
<text x="146.4" y="34.4" transform="rotate(-90 146.4 34.4)">9</text>
<text x="149" y="34.4" transform="rotate(-90 149 34.4)">7</text>
<text x="151.5" y="34.4" transform="rotate(-90 151.5 34.4)">5</text>
<text x="154.1" y="34.4" transform="rotate(-90 154.1 34.4)">3</text>
<text x="156.6" y="34.4" transform="rotate(-90 156.6 34.4)">1</text>
<text x="86.7" y="43.9" transform="rotate(-90 86.7 43.9)">26</text>
<text x="89.3" y="43.9" transform="rotate(-90 89.3 43.9)">24</text>
<text x="91.8" y="43.9" transform="rotate(-90 91.8 43.9)">22</text>
<text x="94.4" y="43.9" transform="rotate(-90 94.4 43.9)">20</text>
<text x="96.9" y="43.9" transform="rotate(-90 96.9 43.9)">18</text>
<text x="99.4" y="43.9" transform="rotate(-90 99.4 43.9)">16</text>
<text x="102" y="43.9" transform="rotate(-90 102 43.9)">14</text>
<text x="104.5" y="43.9" transform="rotate(-90 104.5 43.9)">12</text>
<text x="107.1" y="43.9" transform="rotate(-90 107.1 43.9)">10</text>
<text x="109.6" y="43.3" transform="rotate(-90 109.6 43.3)">8</text>
<text x="112.1" y="43.3" transform="rotate(-90 112.1 43.3)">6</text>
<text x="114.7" y="43.3" transform="rotate(-90 114.7 43.3)">4</text>
<text x="117.2" y="43.3" transform="rotate(-90 117.2 43.3)">2</text>
<text x="126.1" y="43.9" transform="rotate(-90 126.1 43.9)">26</text>
<text x="128.7" y="43.9" transform="rotate(-90 128.7 43.9)">24</text>
<text x="131.2" y="43.9" transform="rotate(-90 131.2 43.9)">22</text>
<text x="133.7" y="43.9" transform="rotate(-90 133.7 43.9)">20</text>
<text x="136.3" y="43.9" transform="rotate(-90 136.3 43.9)">18</text>
<text x="138.8" y="43.9" transform="rotate(-90 138.8 43.9)">16</text>
<text x="141.4" y="43.9" transform="rotate(-90 141.4 43.9)">14</text>
<text x="143.9" y="43.9" transform="rotate(-90 143.9 43.9)">12</text>
<text x="146.4" y="43.9" transform="rotate(-90 146.4 43.9)">10</text>
<text x="149" y="43.3" transform="rotate(-90 149 43.3)">8</text>
<text x="151.5" y="43.3" transform="rotate(-90 151.5 43.3)">6</text>
<text x="154.1" y="43.3" transform="rotate(-90 154.1 43.3)">4</text>
<text x="156.6" y="43.3" transform="rotate(-90 156.6 43.3)">2</text>
<text x="29" y="49.6" transform="rotate(-90 29 49.6)">2</text>
<text x="31.5" y="49.6" transform="rotate(-90 31.5 49.6)">1</text>
<text x="44.8" y="49.6" transform="rotate(-90 44.8 49.6)">3</text>
<text x="47.4" y="49.6" transform="rotate(-90 47.4 49.6)">2</text>
<text x="49.9" y="49.6" transform="rotate(-90 49.9 49.6)">1</text>
<text x="175.6" y="49.6" transform="rotate(-90 175.6 49.6)">8</text>
<text x="178.2" y="49.6" transform="rotate(-90 178.2 49.6)">7</text>
<text x="180.7" y="49.6" transform="rotate(-90 180.7 49.6)">6</text>
<text x="183.3" y="49.6" transform="rotate(-90 183.3 49.6)">5</text>
<text x="185.8" y="49.6" transform="rotate(-90 185.8 49.6)">4</text>
<text x="188.3" y="49.6" transform="rotate(-90 188.3 49.6)">3</text>
<text x="190.9" y="49.6" transform="rotate(-90 190.9 49.6)">2</text>
<text x="193.4" y="49.6" transform="rotate(-90 193.4 49.6)">1</text>
<text x="214.4" y="49.6" transform="rotate(-90 214.4 49.6)">2</text>
<text x="216.9" y="49.6" transform="rotate(-90 216.9 49.6)">1</text>
<text x="241.7" y="49.6" transform="rotate(-90 241.7 49.6)">2</text>
<text x="244.2" y="49.6" transform="rotate(-90 244.2 49.6)">1</text>
<text x="270.3" y="49.6" transform="rotate(-90 270.3 49.6)">2</text>
<text x="272.8" y="49.6" transform="rotate(-90 272.8 49.6)">1</text>
<text x="214.4" y="59.1" transform="rotate(-90 214.4 59.1)">2</text>
<text x="241.7" y="59.1" transform="rotate(-90 241.7 59.1)">6</text>
<text x="270.3" y="59.7" transform="rotate(-90 270.3 59.7)">10</text>
<text x="55.3" y="65.5" transform="rotate(-90 55.3 65.5)">1</text>
<text x="71.2" y="65.5" transform="rotate(-90 71.2 65.5)">1</text>
<text x="87.1" y="65.5" transform="rotate(-90 87.1 65.5)">1</text>
<text x="102.9" y="65.5" transform="rotate(-90 102.9 65.5)">1</text>
<text x="118.8" y="65.5" transform="rotate(-90 118.8 65.5)">1</text>
<text x="134.7" y="65.5" transform="rotate(-90 134.7 65.5)">1</text>
<text x="150.6" y="65.5" transform="rotate(-90 150.6 65.5)">1</text>
<text x="166.4" y="65.5" transform="rotate(-90 166.4 65.5)">1</text>
<text x="55.3" y="71.8" transform="rotate(-90 55.3 71.8)">2</text>
<text x="71.2" y="71.8" transform="rotate(-90 71.2 71.8)">3</text>
<text x="87.1" y="71.8" transform="rotate(-90 87.1 71.8)">4</text>
<text x="102.9" y="71.8" transform="rotate(-90 102.9 71.8)">5</text>
<text x="118.8" y="71.8" transform="rotate(-90 118.8 71.8)">6</text>
<text x="134.7" y="71.8" transform="rotate(-90 134.7 71.8)">7</text>
<text x="150.6" y="71.8" transform="rotate(-90 150.6 71.8)">8</text>
<text x="166.4" y="71.8" transform="rotate(-90 166.4 71.8)">9</text>
<text x="214.4" y="70.6" transform="rotate(-90 214.4 70.6)">1</text>
<text x="241.7" y="70.6" transform="rotate(-90 241.7 70.6)">5</text>
<text x="270.3" y="71.2" transform="rotate(-90 270.3 71.2)">11</text>
<text x="214.4" y="76.9" transform="rotate(-90 214.4 76.9)">4</text>
<text x="241.7" y="76.9" transform="rotate(-90 241.7 76.9)">8</text>
<text x="270.3" y="77.5" transform="rotate(-90 270.3 77.5)">12</text>
<text x="214.4" y="88.3" transform="rotate(-90 214.4 88.3)">3</text>
<text x="241.7" y="88.3" transform="rotate(-90 241.7 88.3)">9</text>
<text x="270.3" y="88.9" transform="rotate(-90 270.3 88.9)">13</text>
<text x="271.1" y="101">2</text>
<text x="278.7" y="98.5">1</text>
<text x="207.4" y="134.7" transform="rotate(-90 207.4 134.7)">14</text>
<text x="207.4" y="150.6" transform="rotate(-90 207.4 150.6)">7</text>
</g>
<g font-size="1.8" fill="#725600">
<text x="87.9" y="30.3" transform="rotate(-90 87.9 30.3)">HOST25</text>
<text x="90.4" y="30.3" transform="rotate(-90 90.4 30.3)">HOST23</text>
<text x="92.9" y="30.3" transform="rotate(-90 92.9 30.3)">HOST21</text>
<text x="95.5" y="30.3" transform="rotate(-90 95.5 30.3)">HOST19</text>
<text x="98" y="30.3" transform="rotate(-90 98 30.3)">HOST17</text>
<text x="100.6" y="30.3" transform="rotate(-90 100.6 30.3)">HOST15</text>
<text x="103.1" y="30.3" transform="rotate(-90 103.1 30.3)">HOST13</text>
<text x="105.6" y="30.3" transform="rotate(-90 105.6 30.3)">HOST11</text>
<text x="108.2" y="30.3" transform="rotate(-90 108.2 30.3)">HOST9</text>
<text x="110.7" y="30.3" transform="rotate(-90 110.7 30.3)">HOST7</text>
<text x="113.3" y="30.3" transform="rotate(-90 113.3 30.3)">HOST5</text>
<text x="115.8" y="30.3" transform="rotate(-90 115.8 30.3)">HOST3</text>
<text x="118.3" y="30.3" transform="rotate(-90 118.3 30.3)">HOST1</text>
<text x="127.2" y="30.3" transform="rotate(-90 127.2 30.3)">HOST25</text>
<text x="129.8" y="30.3" transform="rotate(-90 129.8 30.3)">HOST23</text>
<text x="132.3" y="30.3" transform="rotate(-90 132.3 30.3)">HOST21</text>
<text x="134.8" y="30.3" transform="rotate(-90 134.8 30.3)">HOST19</text>
<text x="137.4" y="30.3" transform="rotate(-90 137.4 30.3)">HOST17</text>
<text x="139.9" y="30.3" transform="rotate(-90 139.9 30.3)">HOST15</text>
<text x="142.5" y="30.3" transform="rotate(-90 142.5 30.3)">HOST13</text>
<text x="145" y="30.3" transform="rotate(-90 145 30.3)">HOST11</text>
<text x="147.5" y="30.3" transform="rotate(-90 147.5 30.3)">HOST9</text>
<text x="150.1" y="30.3" transform="rotate(-90 150.1 30.3)">HOST7</text>
<text x="152.6" y="30.3" transform="rotate(-90 152.6 30.3)">HOST5</text>
<text x="155.2" y="30.3" transform="rotate(-90 155.2 30.3)">HOST3</text>
<text x="157.7" y="30.3" transform="rotate(-90 157.7 30.3)">HOST1</text>
<text x="87.9" y="53.4" transform="rotate(-90 87.9 53.4)">HOST26</text>
<text x="90.4" y="53.4" transform="rotate(-90 90.4 53.4)">HOST24</text>
<text x="92.9" y="53.4" transform="rotate(-90 92.9 53.4)">HOST22</text>
<text x="95.5" y="53.4" transform="rotate(-90 95.5 53.4)">HOST20</text>
<text x="98" y="53.4" transform="rotate(-90 98 53.4)">HOST18</text>
<text x="100.6" y="53.4" transform="rotate(-90 100.6 53.4)">HOST16</text>
<text x="103.1" y="53.4" transform="rotate(-90 103.1 53.4)">HOST14</text>
<text x="105.6" y="53.4" transform="rotate(-90 105.6 53.4)">HOST12</text>
<text x="108.2" y="53.4" transform="rotate(-90 108.2 53.4)">HOST10</text>
<text x="110.7" y="52.2" transform="rotate(-90 110.7 52.2)">HOST8</text>
<text x="113.3" y="52.2" transform="rotate(-90 113.3 52.2)">HOST6</text>
<text x="115.8" y="52.2" transform="rotate(-90 115.8 52.2)">HOST4</text>
<text x="118.3" y="52.2" transform="rotate(-90 118.3 52.2)">HOST2</text>
<text x="127.2" y="53.4" transform="rotate(-90 127.2 53.4)">HOST26</text>
<text x="129.8" y="53.4" transform="rotate(-90 129.8 53.4)">HOST24</text>
<text x="132.3" y="53.4" transform="rotate(-90 132.3 53.4)">HOST22</text>
<text x="134.8" y="53.4" transform="rotate(-90 134.8 53.4)">HOST20</text>
<text x="137.4" y="53.4" transform="rotate(-90 137.4 53.4)">HOST18</text>
<text x="139.9" y="53.4" transform="rotate(-90 139.9 53.4)">HOST16</text>
<text x="142.5" y="53.4" transform="rotate(-90 142.5 53.4)">HOST14</text>
<text x="145" y="53.4" transform="rotate(-90 145 53.4)">HOST12</text>
<text x="147.5" y="53.4" transform="rotate(-90 147.5 53.4)">HOST10</text>
<text x="150.1" y="52.2" transform="rotate(-90 150.1 52.2)">HOST8</text>
<text x="152.6" y="52.2" transform="rotate(-90 152.6 52.2)">HOST6</text>
<text x="155.2" y="52.2" transform="rotate(-90 155.2 52.2)">HOST4</text>
<text x="157.7" y="52.2" transform="rotate(-90 157.7 52.2)">HOST2</text>
</g>
<text font-size="1.8" fill="#840084" x="278.7" y="103.6">3</text>
<g font-size="1.3" fill="#840084">
<text x="270.8" y="104.8">Down</text>
<text x="275.2" y="104.8">=</text>
<text x="277.3" y="104.8">Open</text>
</g>
</svg>
